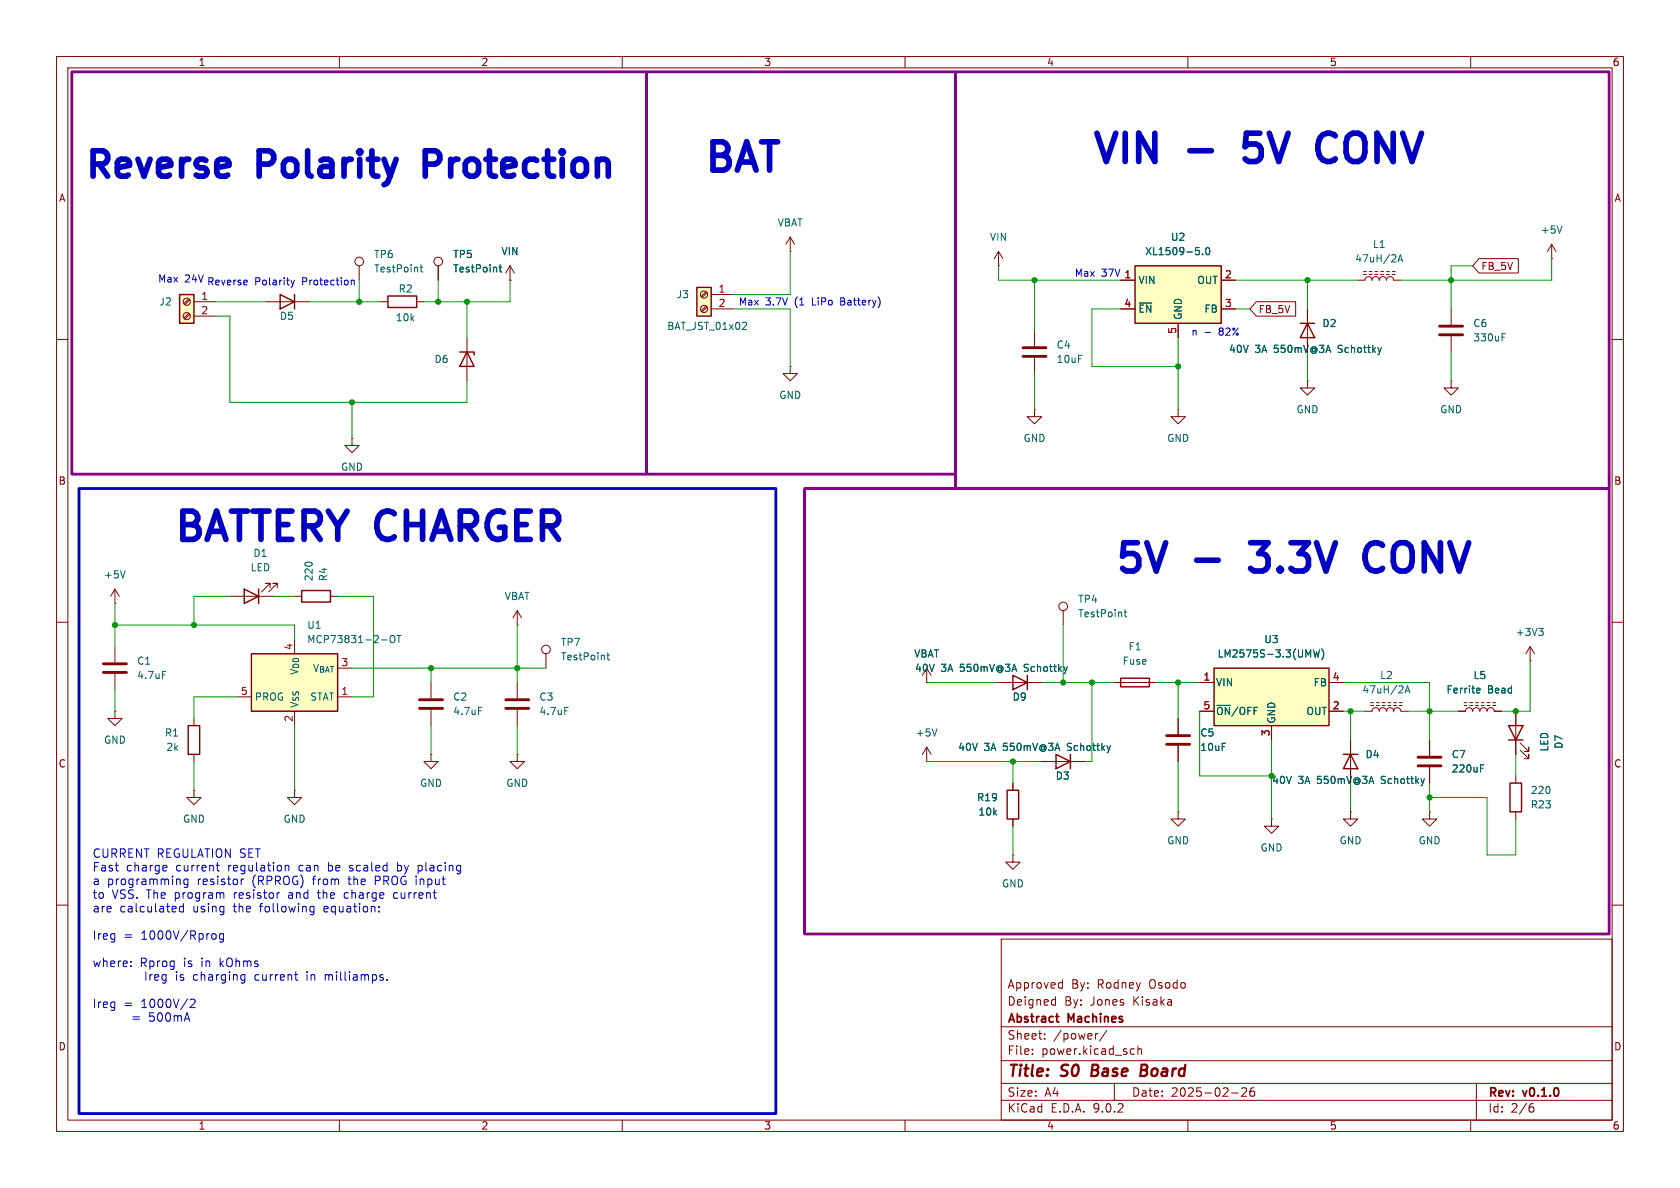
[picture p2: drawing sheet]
<svg xmlns="http://www.w3.org/2000/svg" width="297mm" height="210mm" viewBox="0 0 297 210" stroke-linecap="round" stroke-linejoin="round" font-family="sans-serif">
<g fill="none" stroke="#840000" stroke-width=".18">
<path d="M10 10h277v190h-277zM12 12h273v186h-273zM60 10v2M110 10v2M160 10v2M210 10v2M260 10v2M10 60h2M285 60h2M10 110h2M163.8 118.1v2.6M188 108v2.5"/>
<path d="M285 110h2M163.8 134.6h.1M163.8 120.7h.1M163.8 132.1l-.7 1.3M163.8 132.1l.8 1.3M163.8 132.1v2.5M176.5 120.7h7.6M179.1 138.4v1.3M184.1 134.6h7.7M196.8 120.7h7.7M238.8 130.8v7.6M252.7 130.8v2.8"/>
<path d="M252.7 135.6v2.8M179.1 144.8v1.3M238.8 143.5v1.3h1.2l-1.2 1.3-1.3-1.3h1.3M238.8 143.5h.1M10 160h2M177 166h108v32h-108zM186.2 176.7l.4 .1M186.6 176.2v1.5M186.6 177.6l-.4 .1M187.4 173.7l.4 .1M187.8 173.2v1.5M187.8 174.6l-.4 .1"/>
<path d="M285 160h2M60 198v2M110 198v2M160 198v2M177 194.5h108M177 191.5h108M177 187.5h108M177 181.5h108M182.5 186.3v.1M182.5 185.5v.1M184.7 183.6v.1M184.7 182.8v.1"/>
<path d="M194.1 182.7l-.3 .1M195.7 182.1l-1.3 2M197 191.5v3M200.1 185.4l.4 .1M200.5 186.3l-.4 .1M201.2 185.5l.2-.1 .3 .1 .1 .9M201.2 184.9v1.5M210 198v2M217.7 193.2h1.2M219.5 192.4l.6-.1 .2 .1 .1 .3-.9 1.1h.9M221.7 192.3a.59 .59 0 0 0-.7 .6v.6l.1 .2 .4 .1 .2-.1 .1-.5-.1-.3h-.5l-.2 .3M260 198v2"/>
<path d="M261 191.5v6.5M270.6 195.7h.4l.2 .3-.1 .5-.5 .1M271 195.1l-.4 .1"/>
<circle cx="188" cy="107.2" r=".76"/>
</g>
<path d="M193.2 188.2l-.3 2h.8M201.7 189.2h.7M202.4 189.2l.3 .1M202.5 188.2h-.7l-.2 2 1-.1M202.6 189.1l-.2 .1" fill="none" stroke="#840000" stroke-width=".4"/>
<path d="M186.6 179.7h.6M187.1 180.7h.1" fill="none" stroke="#840000" stroke-width=".3"/>
<path d="M250.7 133.9h4.1M250.7 135.4h4.1" fill="none" stroke="#840000" stroke-width=".51"/>
<path d="M198.7 108.2h.5M198.9 107.8v1.1l.3 .1M165.6 128.8l-.4 1.3M261.7 135.8h.5M261.7 135.2h.6" fill="none" stroke="#006464" stroke-width=".18"/>
<path d="M179.1 119.4l2.5 1.3-2.5 1.2zM181.6 119.4v2.5M198.1 119.9h5.1v1.5h-5.1zM178.1 139.7h2v5.1h-2zM186.7 133.4l2.5 1.2-2.5 1.3zM189.2 133.4v2.5M237.5 133.4h2.5M238.8 133.4l1.2 2.5h-2.5z" fill="none" stroke="#840000" stroke-width=".25"/>
<path d="M200.7 47h15.2v10.2h-15.2z" fill="#ffffc2"/>
<path d="M200.7 47h15.2v10.2h-15.2zM43.2 104.1l2.5 1.3-2.5 1.3zM45.7 104.1v2.6M53.3 104.4h5.1v2h-5.1zM33.3 128.3h2v5.1h-2zM267 138.4h2v5.1h-2z" fill="none" stroke="#840000" stroke-width=".25"/>
<g fill="none" stroke="#840000" stroke-width=".18">
<path d="M176.5 47h.1M176.5 44.5l-.7 1.2M176.5 44.5l.8 1.2M176.5 44.5v2.5M182.9 58.4v2.8M198.1 49.5h2.6M198.1 54.6h2.6M208.3 57.2v2.5M215.9 49.5h2.5M215.9 54.6h2.5M182.9 63.2v2.8M208.3 72.4v1.3h1.2l-1.2 1.2-1.3-1.2h1.3"/>
<path d="M208.3 72.4h.1M20.3 106.7h.1M20.3 104.1v2.6M20.3 114.3v2.8M20.3 119.1v2.8M20.3 104.1l-.7 1.3M20.3 104.1l.8 1.3M40.6 105.4h7.7M47.8 103.9v-.8h-.8h.8l-1.6 1.5M49 103.9v-.8h-.7h.7l-1.5 1.5M52.1 105.4h1.2M58.4 105.4h1.3"/>
<path d="M91.4 110.5h.1M91.4 108l-.7 1.2M91.4 108l.8 1.2M91.4 108v2.5M96.5 115.6v2.5M20.3 125.7v1.3h1.3l-1.3 1.3-1.3-1.3h1.3M20.3 125.7h.1M34.3 139.7v1.3h1.3l-1.3 1.2-1.3-1.2h1.3M34.3 139.7h.1M34.3 127v1.3M34.3 133.4v1.2M52.1 139.7v1.3h1.2l-1.2 1.2-1.3-1.2h1.3"/>
<path d="M52.1 139.7h.1M76.2 133.4v1.2h1.3l-1.3 1.3-1.3-1.3h1.3M76.2 133.4h.1M208.3 127v2.8M208.3 131.8v2.8M268 137.2v1.2M179.1 151.1v1.3h1.2l-1.2 1.3-1.3-1.3h1.3M179.1 151.1h.1M208.3 143.5v1.3h1.2l-1.2 1.3-1.3-1.3h1.3M208.3 143.5h.1M224.8 144.8v1.3h1.3l-1.3 1.2-1.3-1.2h1.3M224.8 144.8h.1"/>
<path d="M252.7 143.5v1.3h1.3l-1.3 1.3-1.2-1.3h1.2M252.7 143.5h.1M268 143.5v1.3"/>
<circle cx="96.5" cy="114.8" r=".76"/>
</g>
<path d="M201.4 53.6h2.2M212 44.4v.5M212.6 44.9v.1M213.3 43.9l.2-.1a.68 .68 0 0 1 .4 .6 .68 .68 0 0 1-.4 .6l-.2-.1-.2-.4zM22.1 100.9l-.4 1.3M28.7 118.7h.6M107.3 115.8h.5M107.5 115.4v1.1l.3 .2" fill="none" stroke="#006464" stroke-width=".18"/>
<path d="M180.8 61.5h4.1M180.8 63h4.1M18.3 117.3h4.1M18.3 118.9h4.1M206.2 130h4.1M206.2 131.6h4.1" fill="none" stroke="#840000" stroke-width=".51"/>
<path d="M44.4 115.6h15.3v10.1h-15.3z" fill="#ffffc2"/>
<path d="M44.4 115.6h15.3v10.1h-15.3z" fill="none" stroke="#840000" stroke-width=".25"/>
<path d="M139.7 64.8v1.2h1.3l-1.3 1.3-1.3-1.3h1.3M139.7 64.8h.1M41.9 123.2h2.5M52.1 125.7v2.6M59.7 123.2h2.5M76.2 120.7v2.7M76.2 125.5v2.8M91.4 133.4v1.2h1.3l-1.3 1.3-1.2-1.3h1.2M91.4 133.4h.1M91.4 120.7v2.7M91.4 125.5v2.8" fill="none" stroke="#840000" stroke-width=".18"/>
<path d="M67.4 113.1h1M69 112.5l.3-.2a.43 .43 0 0 1 .5 .5v.4a.42 .42 0 0 1-.4 .4 .42 .42 0 0 1-.4-.4zM70.2 112.3h.7M70.5 112.3v1.3M84.6 125h.6M99.8 125h.6" fill="none" stroke="#006464" stroke-width=".18"/>
<path d="M74.2 123.7h4M74.2 125.2h4M89.4 123.7h4.1M89.4 125.2h4.1" fill="none" stroke="#840000" stroke-width=".51"/>
<path d="M123.2 50.8h2.5v5.1h-2.5z" fill="#ffffc2"/>
<path d="M123.2 50.8h2.5v5.1h-2.5z" fill="none" stroke="#840000" stroke-width=".25"/>
<g fill="none" stroke="#840000" stroke-width=".18">
<path d="M124.8 51.6l-.8 .8M124.8 54.1l-.8 .8M125 51.7l-.9 .9M125 54.3l-.9 .8M125.7 52.1h3.8M125.7 54.6h3.8M139.7 44.5h.1M139.7 41.9l-.8 1.3M139.7 41.9l.8 1.3M139.7 41.9v2.6"/>
<circle cx="124.5" cy="52.1" r=".63"/>
<circle cx="124.5" cy="54.6" r=".63"/>
</g>
<path d="M131.7 57l.3 .2-.1 .3-.7 .7h.8" fill="none" stroke="#006464" stroke-width=".18"/>
<path d="M31.7 52.1h2.6v5.1h-2.6z" fill="#ffffc2"/>
<path d="M31.7 52.1h2.6v5.1h-2.6zM49.5 52.1l2.6 1.2-2.6 1.3zM52.1 52.1v2.5M68.6 52.3h5.1v2.1h-5.1zM229.9 57.2h2.5M231.1 57.2l1.3 2.5h-2.5zM81.3 62.2h2.5v.5M82.5 62.2l1.3 2.6h-2.5z" fill="none" stroke="#840000" stroke-width=".25"/>
<g fill="none" stroke="#840000" stroke-width=".18">
<path d="M33.4 52.8l-.9 .9M33.4 55.4l-.9 .8M33.6 53l-.9 .8M33.6 55.5l-.9 .9M34.3 53.3h3.8M34.3 55.9h3.8M47 53.3h7.6M63.5 47v2.5M67.3 53.3h1.3M73.7 53.3h1.2M77.5 47v2.5M82.5 59.7v7.6"/>
<path d="M90.2 49.5h.1M90.2 47l-.8 1.3M90.2 47l.7 1.3M90.2 47v2.5M231.1 54.6v7.6M240 49.5h1.3a.64 .64 0 0 1 .6-.6 .64 .64 0 0 1 .7 .6 .64 .64 0 0 1 .6-.6 .64 .64 0 0 1 .6 .6 .64 .64 0 0 1 .7-.6 .64 .64 0 0 1 .6 .6 .64 .64 0 0 1 .6-.6 .64 .64 0 0 1 .7 .6h1.2M241 48.5h.6M241 48h.6M242.1 48.5h.5M242.1 48h.5M243.1 48.5h.5M243.1 48h.5"/>
<path d="M244.1 48.5h.5M244.1 48h.5M245.1 48.5h.5M245.1 48h.5M246.1 48.5h.5M246.1 48h.5M274.3 45.7h.1M274.3 43.2l-.7 1.3M274.3 43.2l.8 1.3M274.3 43.2v2.5M62.2 77.5v1.2h1.3l-1.3 1.3-1.2-1.3h1.2M62.2 77.5h.1"/>
<path d="M241.3 125.7h1.3a.64 .64 0 0 1 .6-.6 .64 .64 0 0 1 .6 .6 .64 .64 0 0 1 .7-.6 .64 .64 0 0 1 .6 .6 .64 .64 0 0 1 .6-.6 .64 .64 0 0 1 .7 .6 .64 .64 0 0 1 .6-.6 .64 .64 0 0 1 .6 .6h1.3M242.3 124.7h.5M242.3 124.2h.5M243.3 124.7h.5M243.3 124.2h.5M244.3 124.7h.6M244.3 124.2h.6M245.4 124.7h.5M245.4 124.2h.5M246.4 124.7h.5M246.4 124.2h.5M247.4 124.7h.5"/>
<path d="M247.4 124.2h.5M257.8 125.7h1.3a.64 .64 0 0 1 .6-.6 .64 .64 0 0 1 .6 .6 .64 .64 0 0 1 .7-.6 .64 .64 0 0 1 .6 .6 .64 .64 0 0 1 .7-.6 .64 .64 0 0 1 .6 .6 .64 .64 0 0 1 .6-.6 .64 .64 0 0 1 .7 .6h1.2M258.8 124.7h.5M258.8 124.2h.5M259.8 124.7h.5M259.8 124.2h.5M260.9 124.7h.5M260.9 124.2h.5M261.9 124.7h.5M261.9 124.2h.5M262.9 124.7h.5M262.9 124.2h.5"/>
<path d="M263.9 124.7h.5M263.9 124.2h.5"/>
<circle cx="33" cy="55.9" r=".63"/>
<circle cx="33" cy="53.3" r=".63"/>
<circle cx="63.5" cy="46.2" r=".76"/>
<circle cx="77.5" cy="46.2" r=".76"/>
</g>
<path d="M276.1 39.9l-.4 1.3M74.3 47.2h.4M74.4 46.8v1.1l.3 .2M88.2 47.2h.5M88.4 46.8v1.1l.3 .2M247.1 46.3l.5-1.3 .4 1.3M247.3 45.9h.6M248.4 122.5l.4-1.3 .5 1.3M248.5 122.1h.6M261.2 121.7h.4l.1 .3-.7 .1M261.6 122.4l-.4 .1" fill="none" stroke="#006464" stroke-width=".18"/>
<path d="M214.6 118.1h20.3v10.2h-20.3z" fill="#ffffc2"/>
<path d="M214.6 118.1h20.3v10.2h-20.3zM266.7 128.3h2.5l-1.2 2.5zM266.7 130.8h2.5" fill="none" stroke="#840000" stroke-width=".25"/>
<g fill="none" stroke="#840000" stroke-width=".18">
<path d="M77.5 47v2.5M90.2 49.5h.1M198.1 49.5h2.6M198.1 54.6h2.6M208.3 57.2v2.5M215.9 49.5h2.5M215.9 54.6h2.5M222.1 53.3h6.9v2.6h-6.9l-1.1-1.3zM231.1 54.6v2.6M231.1 59.7v2.5M256.5 54.6v2.8M256.5 59.4v2.8"/>
<path d="M261.5 45.7h6.9v2.6h-6.9l-1.2-1.3zM182.9 72.4v1.3h1.2l-1.2 1.2-1.3-1.2h1.3M182.9 72.4h.1M231.1 67.3v1.3h1.3l-1.3 1.3-1.2-1.3h1.2M231.1 67.3h.1M256.5 67.3v1.3h1.3l-1.3 1.3-1.2-1.3h1.2M256.5 67.3h.1M270.5 116.8h.1M270.5 114.3l-.8 1.3M270.5 114.3l.8 1.3M270.5 114.3v2.5M163.8 120.7h.1"/>
<path d="M176.5 120.7h2.6M179.1 138.4v1.3M181.6 120.7h2.5M184.1 134.6h2.6M189.2 134.6h2.6M208.3 127v2.8M208.3 131.8v2.8M212.1 120.7h2.5M212.1 125.7h2.5M224.8 128.3v2.5M234.9 120.7h2.6M234.9 125.7h2.6"/>
<path d="M238.8 130.8v2.6M238.8 135.9v2.5M252.7 130.8v2.8M252.7 135.6v2.8M257.8 125.7h1.3M264.2 125.7h1.2M268 125.7v7.7M268.7 132.6l1.6 1.5v-.7v.7h-.8M268.7 131.3l1.6 1.5v-.7v.7h-.8M179.1 144.8v1.3"/>
</g>
<g fill="none" stroke="#006464" stroke-width=".18">
<path d="M88.2 47.2h.5M88.4 46.8v1.1l.3 .2M201.4 53.6h2.2M212 44.4v.5M212.6 44.9v.1M213.3 43.9l.2-.1a.68 .68 0 0 1 .4 .6 .68 .68 0 0 1-.4 .6l-.2-.1-.2-.4zM265.5 59.6h.5M265.5 59h.6M232.2 114.9l.3 1.2 .2-.9 .3 .9 .3-1.2M233.6 114.7a1.46 1.46 0 0 1 0 1.9M272 111.1h.8l-.4 .5M272.6 111.6l.2 .2v.3l-.2 .2"/>
<path d="M261.2 121.7h.4l.1 .3-.7 .1M261.6 122.4l-.4 .1M261.7 135.8h.5M261.7 135.2h.6"/>
</g>
<path d="M254.5 57.7h4.1M254.5 59.2h4.1" fill="none" stroke="#840000" stroke-width=".51"/>
<g fill="none" stroke="#009600" stroke-width=".18">
<path d="M38.1 53.3h8.9M38.1 55.9h2.5v15.2h41.9v-3.8M54.6 53.3h12.7M63.5 49.5v3.8M77.5 49.5v3.8M82.5 53.3v6.4M90.2 49.5v3.8h-15.3M129.5 54.6h10.2v10.2M139.7 44.5v7.6h-10.2M176.5 47v2.5h21.6M182.9 49.5v8.9M198.1 54.6h-5.1v10.2h15.3"/>
<path d="M208.3 59.7v12.7M218.4 49.5h21.6M218.4 54.6h2.6M231.1 49.5v5.1M260.3 47h-3.8v7.6M274.3 45.7v3.8h-26.7M62.2 71.1v6.4M182.9 66v6.4M231.1 62.2v5.1M256.5 62.2v5.1M20.3 110.5h31.8v2.5M20.3 106.7v7.6"/>
<path d="M40.6 105.4h-6.3v5.1M48.3 105.4h3.8M59.7 105.4h6.3v17.8h-3.8M62.2 118.1h34.3M76.2 118.1v2.6M91.4 110.5v10.2M188 110.5v10.2M270.5 116.8v8.9h-5.1M20.3 121.9v3.8M34.3 134.6v5.1M41.9 123.2h-7.6v3.8M52.1 128.3v11.4"/>
<path d="M76.2 128.3v5.1M91.4 128.3v5.1M163.8 120.7h12.7M163.8 134.6h20.3M179.1 134.6v3.8M184.1 120.7h12.7M193 120.7v13.9h-1.2M204.5 120.7h7.6M208.3 120.7v6.3M208.3 134.6v8.9M212.1 125.7v11.5h12.7M224.8 130.8v14"/>
<path d="M237.5 120.7h15.2v10.1M237.5 125.7h3.8M238.8 125.7v5.1M238.8 138.4v5.1M248.9 125.7h8.9M252.7 138.4v5.1M268 133.4v3.8M179.1 146.1v5M252.7 141h10.2v10.1h5.1v-6.3"/>
</g>
<path d="M75.2 29h1.7M76.9 26.7h-1.7v4.5M220.1 28.1l.2 .2M220.3 23.6l-.2 2.3 .2-.2M233.2 27.4a1.74 1.74 0 0 0 2.6 .9M235.8 23.8a1.79 1.79 0 0 0-2.6 .9M221.1 95.9h3.1M244.2 96.2a1.79 1.79 0 0 0-2.6 .9 3.2 3.2 0 0 0 .7 3.6l.7 .2h.5l.7-.2M221.1 100.5l.7 .4" fill="none" stroke="#0000c2" stroke-width="1"/>
<g fill="none" stroke="#0000c2" stroke-width=".18">
<path d="M43.6 49.6l.1 .2-.6 .1M51.4 49.5l.3 .9M51.7 50.4l-.3 .4M52.1 49.5l-.4 .9M62.1 49.5v.9M62.1 49.6l.2-.1 .3 .1v.8M213 58.8h1M29.3 153l.2 .3-.7 .2M29.4 153.9l-.1 .1M31.8 155.5l.1 .9M32.4 159.7v1.5M33.2 155.4v1.2l-.3 .3-.3-.1"/>
<path d="M33.2 155.5l-.4-.1-.3 .3v.4l.1 .2h.6M38.2 153h.6M38.4 152.5v1.3l.4 .2M39.4 157.8l.2 .2v.8M42.6 155.4v1M42.9 155.4l-.3 .3M49.3 157.8l-.2 .1M50.4 153.1l.2-.1h.4l.1 1M50.4 153v1M60.9 157.9v.8M69.9 157.8l-.3 .3v.4l.3 .3M70.3 152.5v1.5"/>
<path d="M70.3 153.9l.1 .1M70.4 153h-.1M73.9 153.9l.5 .1M73.9 153v1.5M74.4 153h-.5M23.1 170.7v.2M23.1 169.9v.2M32 160.2l-.3 .3v.4l.3 .3 .4-.1M32.3 160.2l.1 .1M33.6 176.8l.6-.2 .2 .2 .1 .2-.9 1.1h.9M37.7 165l.4 .1 .1 .2-.1 .6-.4 .1M39.5 165.1l-.4-.1-.3 .3v.5l.1 .2h.6"/>
<path d="M39.5 165v1.3l-.3 .2h-.3M43.1 172.3l.2 .1M43.3 172.3l-.1 1.3M43.3 173.2l-.2 .1M54.3 171.8v.1M54.3 172.3v1M54.9 161.1h.6M54.9 160.3h.6M55.5 160.2v1.2l-.3 .3-.3-.1M57.5 172.3v1M57.7 172.3l-.2 .1M67 161.1v.1"/>
<path d="M67 160.3v.1M68.4 173.1v.2"/>
</g>
<path d="M12.7 12.7h101.6v71.1h-101.6zM114.3 12.7h54.6v71.1h-54.6zM168.9 12.7h115.6v73.7h-115.6zM142.2 86.4h142.3v78.7h-142.3z" fill="none" stroke="#840084" stroke-width=".5"/>
<path d="M14 86.4h123.2v110.5h-123.2z" fill="none" stroke="#0000c2" stroke-width=".5"/>
<g fill="#009600" stroke="#009600" stroke-width=".18">
<circle cx="256.5" cy="49.5" r=".46"/>
<circle cx="231.1" cy="49.5" r=".46"/>
<circle cx="224.8" cy="137.2" r=".46"/>
<circle cx="188" cy="120.7" r=".46"/>
<circle cx="179.1" cy="134.6" r=".46"/>
<circle cx="208.3" cy="120.7" r=".46"/>
<circle cx="193" cy="120.7" r=".46"/>
<circle cx="238.8" cy="125.7" r=".46"/>
<circle cx="252.7" cy="125.7" r=".46"/>
<circle cx="268" cy="125.7" r=".46"/>
<circle cx="252.7" cy="141" r=".46"/>
<circle cx="76.2" cy="118.1" r=".46"/>
<circle cx="91.4" cy="118.1" r=".46"/>
<circle cx="20.3" cy="110.5" r=".46"/>
<circle cx="34.3" cy="110.5" r=".46"/>
<circle cx="208.3" cy="64.8" r=".46"/>
<circle cx="182.9" cy="49.5" r=".46"/>
<circle cx="63.5" cy="53.3" r=".46"/>
<circle cx="82.5" cy="53.3" r=".46"/>
<circle cx="77.5" cy="53.3" r=".46"/>
<circle cx="62.2" cy="71.1" r=".46"/>
</g>
<g font-size="7" fill="#0000c2">
<text x="192.8" y="29.2">VIN</text>
<text x="210.5" y="29.2">-</text>
<text x="222.5" y="29.2">5V</text>
<text x="237.4" y="29.2">CONV</text>
<text x="124.2" y="30.7">BAT</text>
<text x="30.5" y="96">BATTERY CHARGER</text>
<text x="196.8" y="101.6">5V</text>
<text x="211.7" y="101.6">-</text>
<text x="223.7" y="101.6">3.3V</text>
<text x="245.7" y="101.6">CONV</text>
</g>
<g font-size="6.3" fill="#0000c2">
<text x="14.7" y="31.8">Reverse</text>
<text x="46.2" y="31.8">Polarity</text>
<text x="77.6" y="31.8">Protection</text>
</g>
<g font-size="2.8" fill="#840000">
<text x="178" y="190.9">Title:</text>
<text x="187.7" y="190.9">S0</text>
<text x="193.8" y="190.9">Base</text>
<text x="203.3" y="190.9">Board</text>
</g>
<g font-size="2.1" fill="#0000c2">
<text x="16.3" y="151.8">CURRENT REGULATION SET</text>
<text x="16.3" y="154.3">Fast</text>
<text x="22.3" y="154.3">charge</text>
<text x="31.1" y="154.3">current</text>
<text x="40.4" y="154.3">regulation</text>
<text x="53.1" y="154.3">can</text>
<text x="58.4" y="154.3">be</text>
<text x="62.3" y="154.3">scaled</text>
<text x="70.9" y="154.3">by</text>
<text x="74.7" y="154.3">placing</text>
<text x="16.3" y="156.7">a</text>
<text x="16.3" y="159.1">to</text>
<text x="16.3" y="161.5">are</text>
<text x="18.9" y="156.7">programming</text>
<text x="19.8" y="159.1">VSS. The</text>
<text x="21.1" y="161.5">calculated</text>
<text x="31" y="159.1">program</text>
<text x="34.1" y="161.5">using</text>
<text x="34.9" y="156.7">resistor</text>
<text x="41.4" y="161.5">the</text>
<text x="41.6" y="159.1">resistor</text>
<text x="44.7" y="156.7">(RPROG)</text>
<text x="46.2" y="161.5">following</text>
<text x="51.4" y="159.1">and</text>
<text x="55.6" y="156.7">from</text>
<text x="56.8" y="159.1">the</text>
<text x="57.7" y="161.5">equation:</text>
<text x="61.6" y="159.1">charge</text>
<text x="62" y="156.7">the</text>
<text x="66.8" y="156.7">PROG input</text>
<text x="70.4" y="159.1">current</text>
<text x="16.3" y="166.3">Ireg</text>
<text x="21.8" y="166.3">=</text>
<text x="25" y="166.3">1000V/Rprog</text>
<text x="16.3" y="171.2">where:</text>
<text x="24.7" y="171.2">Rprog</text>
<text x="25.8" y="173.6">Ireg</text>
<text x="31.4" y="173.6">is</text>
<text x="32.5" y="171.2">is</text>
<text x="34.6" y="173.6">charging</text>
<text x="35.7" y="171.2">in</text>
<text x="39.1" y="171.2">kOhms</text>
<text x="45.6" y="173.6">current</text>
<text x="54.9" y="173.6">in</text>
<text x="58.3" y="173.6">milliamps.</text>
<text x="16.3" y="178.4">Ireg</text>
<text x="21.8" y="178.4">=</text>
<text x="25" y="178.4">1000V/2</text>
<text x="23.2" y="180.8">=</text>
<text x="26.4" y="180.8">500mA</text>
</g>
<g font-size="2.1" fill="#840000">
<text x="178" y="178">Deigned</text>
<text x="178" y="175">Approved</text>
<text x="188.2" y="178">By:</text>
<text x="189.4" y="175">By:</text>
<text x="192.8" y="178">Jones</text>
<text x="194" y="175">Rodney</text>
<text x="200.5" y="178">Kisaka</text>
<text x="203.3" y="175">Osodo</text>
<text x="178" y="184">Sheet:</text>
<text x="178" y="181.2">Abstract</text>
<text x="186.2" y="184">/power/</text>
<text x="188.9" y="181.2">Machines</text>
<text x="178" y="186.7">File:</text>
<text x="184.1" y="186.7">power.kicad_sch</text>
<text x="178" y="196.9">KiCad</text>
<text x="178" y="194.1">Size:</text>
<text x="184.7" y="194.1">A4</text>
<text x="185.7" y="196.9">E.D.A.</text>
<text x="193.3" y="196.9">9.0.2</text>
<text x="200" y="194.1">Date:</text>
<text x="207" y="194.1">2025-02-26</text>
<text x="263" y="194.3">Rev:</text>
<text x="263" y="196.9">Id:</text>
<text x="267.1" y="196.9">2/6</text>
<text x="269.4" y="194.3">v0.1.0</text>
</g>
<g font-size="1.8" fill="#840000">
<text x="35" y="11.9">1</text>
<text x="85" y="11.9">2</text>
<text x="135" y="11.9">3</text>
<text x="185" y="11.9">4</text>
<text x="235" y="11.9">5</text>
<text x="285" y="11.9">6</text>
<text x="10.3" y="35.9">A</text>
<text x="285.3" y="35.9">A</text>
<text x="261.8" y="47.9">FB_5V</text>
<text x="222.4" y="55.6">FB_5V</text>
<text x="10.3" y="85.9">B</text>
<text x="285.3" y="85.9">B</text>
<text x="10.3" y="135.9">C</text>
<text x="285.3" y="135.9">C</text>
<text x="10.3" y="185.9">D</text>
<text x="285.3" y="185.9">D</text>
<text x="35" y="199.9">1</text>
<text x="85" y="199.9">2</text>
<text x="135" y="199.9">3</text>
<text x="185" y="199.9">4</text>
<text x="235" y="199.9">5</text>
<text x="285" y="199.9">6</text>
</g>
<g font-size="1.8" fill="#006464">
<text x="137.4" y="40.2">VBAT</text>
<text x="272.3" y="41.5">+5V</text>
<text x="66" y="45.8">TP6</text>
<text x="80" y="45.8">TP5</text>
<text x="88.6" y="45.3">VIN</text>
<text x="174.9" y="42.8">VIN</text>
<text x="202.3" y="45.3">XL1509-5.0</text>
<text x="206.9" y="42.8">U2</text>
<text x="239.5" y="46.6">47uH/2A</text>
<text x="242.6" y="44">L1</text>
<text x="66" y="48.4">TestPoint</text>
<text x="70.4" y="51.9">R2</text>
<text x="80" y="48.4">TestPoint</text>
<text x="119.5" y="52.9">J3</text>
<text x="201.2" y="50.4">VIN</text>
<text x="211.6" y="50.4">OUT</text>
<text x="28.1" y="54.2">J2</text>
<text x="49.4" y="56.7">D5</text>
<text x="69.9" y="57">10k</text>
<text x="117.8" y="58.5">BAT_JST_01x02</text>
<text x="201.2" y="55.5">~{EN}</text>
<text x="209.1" y="56.6" transform="rotate(-90 209.1 56.6)">GND</text>
<text x="212.8" y="55.5">FB</text>
<text x="233.7" y="58">D2</text>
<text x="260.4" y="58">C6</text>
<text x="76.7" y="64.4">D6</text>
<text x="186.7" y="61.8">C4</text>
<text x="186.7" y="64.4">10uF</text>
<text x="217.2" y="62.6">40V</text>
<text x="221.9" y="62.6">3A</text>
<text x="225.3" y="62.6">550mV@3A</text>
<text x="236.8" y="62.6">Schottky</text>
<text x="260.4" y="60.6">330uF</text>
<text x="137.7" y="70.7">GND</text>
<text x="229.1" y="73.3">GND</text>
<text x="254.5" y="73.3">GND</text>
<text x="60.2" y="83.4">GND</text>
<text x="180.8" y="78.3">GND</text>
<text x="206.2" y="78.3">GND</text>
<text x="44.2" y="101.2">LED</text>
<text x="44.7" y="98.7">D1</text>
<text x="18.3" y="102.5">+5V</text>
<text x="55.5" y="102.9" transform="rotate(-90 55.5 102.9)">220</text>
<text x="58" y="102.9" transform="rotate(-90 58 102.9)">R4</text>
<text x="89.1" y="106.3">VBAT</text>
<text x="190.5" y="106.8">TP4</text>
<text x="54.2" y="113.9">MCP73831-2-OT</text>
<text x="54.2" y="111.4">U1</text>
<text x="190.5" y="109.3">TestPoint</text>
<text x="223.4" y="113.9">U3</text>
<text x="267.9" y="112.6">+3V3</text>
<text x="24.1" y="117.7">C1</text>
<text x="55.2" y="119">V_{BAT}</text>
<text x="99.1" y="114.4">TP7</text>
<text x="99.1" y="116.9">TestPoint</text>
<text x="161.5" y="116.4">VBAT</text>
<text x="161.7" y="119">40V</text>
<text x="166.3" y="119">3A</text>
<text x="169.8" y="119">550mV@3A</text>
<text x="181.3" y="119">Schottky</text>
<text x="198.4" y="117.7">Fuse</text>
<text x="199.4" y="115.2">F1</text>
<text x="215.2" y="116.4">LM2575S-3.3(UMW)</text>
<text x="24.1" y="120.2">4.7uF</text>
<text x="45" y="124.1">PROG</text>
<text x="52.9" y="125.2" transform="rotate(-90 52.9 125.2)">V_{SS}V_{DD}</text>
<text x="54.7" y="124.1">STAT</text>
<text x="80" y="124.1">C2</text>
<text x="95.3" y="124.1">C3</text>
<text x="178.9" y="124.1">D9</text>
<text x="214.9" y="121.5">VIN</text>
<text x="232.1" y="121.5">FB</text>
<text x="240.7" y="122.8">47uH/2A</text>
<text x="243.9" y="120.2">L2</text>
<text x="255.6" y="122.8">Ferrite</text>
<text x="260.4" y="120.2">L5</text>
<text x="263" y="122.8">Bead</text>
<text x="18.3" y="131.7">GND</text>
<text x="29.1" y="130.4">R1</text>
<text x="80" y="126.6">4.7uF</text>
<text x="95.3" y="126.6">4.7uF</text>
<text x="161.8" y="130.4">+5V</text>
<text x="212.1" y="130.4">C5</text>
<text x="214.9" y="126.6">~{ON}/OFF</text>
<text x="225.7" y="128" transform="rotate(-90 225.7 128)">GND</text>
<text x="230.9" y="126.6">OUT</text>
<text x="29.3" y="132.9">2k</text>
<text x="169.3" y="132.9">40V</text>
<text x="174" y="132.9">3A</text>
<text x="177.4" y="132.9">550mV@3A</text>
<text x="188.9" y="132.9">Schottky</text>
<text x="212.1" y="132.9">10uF</text>
<text x="241.3" y="134.2">D4</text>
<text x="256.5" y="134.2">C7</text>
<text x="256.5" y="136.8">220uF</text>
<text x="273.9" y="133" transform="rotate(-90 273.9 133)">LED</text>
<text x="276.5" y="132.5" transform="rotate(-90 276.5 132.5)">D7</text>
<text x="74.2" y="139.3">GND</text>
<text x="89.4" y="139.3">GND</text>
<text x="172.6" y="141.8">R19</text>
<text x="186.5" y="138">D3</text>
<text x="224.8" y="138.8">40V</text>
<text x="229.5" y="138.8">3A</text>
<text x="232.9" y="138.8">550mV@3A</text>
<text x="244.5" y="138.8">Schottky</text>
<text x="270.5" y="140.6">220</text>
<text x="270.5" y="143.1">R23</text>
<text x="32.3" y="145.6">GND</text>
<text x="50" y="145.6">GND</text>
<text x="172.9" y="144.4">10k</text>
<text x="206.2" y="149.5">GND</text>
<text x="236.7" y="149.5">GND</text>
<text x="250.7" y="149.5">GND</text>
<text x="222.8" y="150.7">GND</text>
<text x="177" y="157.1">GND</text>
</g>
<g font-size="1.8" fill="#0000c2">
<text x="27.9" y="50.1">Max</text>
<text x="32.6" y="50.1">24V</text>
<text x="36.5" y="50.7">Reverse</text>
<text x="45" y="50.7">Polarity</text>
<text x="53.5" y="50.7">Protection</text>
<text x="189.9" y="49.1">Max</text>
<text x="194.7" y="49.1">37V 1</text>
<text x="130.5" y="54.2">Max</text>
<text x="135.3" y="54.2">3.7V</text>
<text x="140.6" y="54.2">(1</text>
<text x="143.8" y="54.2">LiPo</text>
<text x="149" y="54.2">Battery)</text>
<text x="210.5" y="59.5">n</text>
<text x="215.6" y="59.5">82%</text>
</g>
<g font-size="1.8" fill="#a90000">
<text x="35.5" y="53.1">1</text>
<text x="126.9" y="51.8">1</text>
<text x="198.7" y="49.3">1</text>
<text x="216.5" y="49.3">2</text>
<text x="35.5" y="55.6">2</text>
<text x="126.9" y="54.4">2</text>
<text x="198.7" y="54.4">4</text>
<text x="208" y="59.1" transform="rotate(-90 208 59.1)">5</text>
<text x="216.5" y="54.4">3</text>
<text x="51.8" y="115" transform="rotate(-90 51.8 115)">4</text>
<text x="60.3" y="117.9">3</text>
<text x="42.5" y="122.9">5</text>
<text x="60.3" y="122.9">1</text>
<text x="212.7" y="120.4">1</text>
<text x="212.7" y="125.5">5</text>
<text x="235.5" y="120.4">4</text>
<text x="235.5" y="125.5">2</text>
<text x="51.8" y="127.7" transform="rotate(-90 51.8 127.7)">2</text>
<text x="224.5" y="130.2" transform="rotate(-90 224.5 130.2)">3</text>
</g>
</svg>
